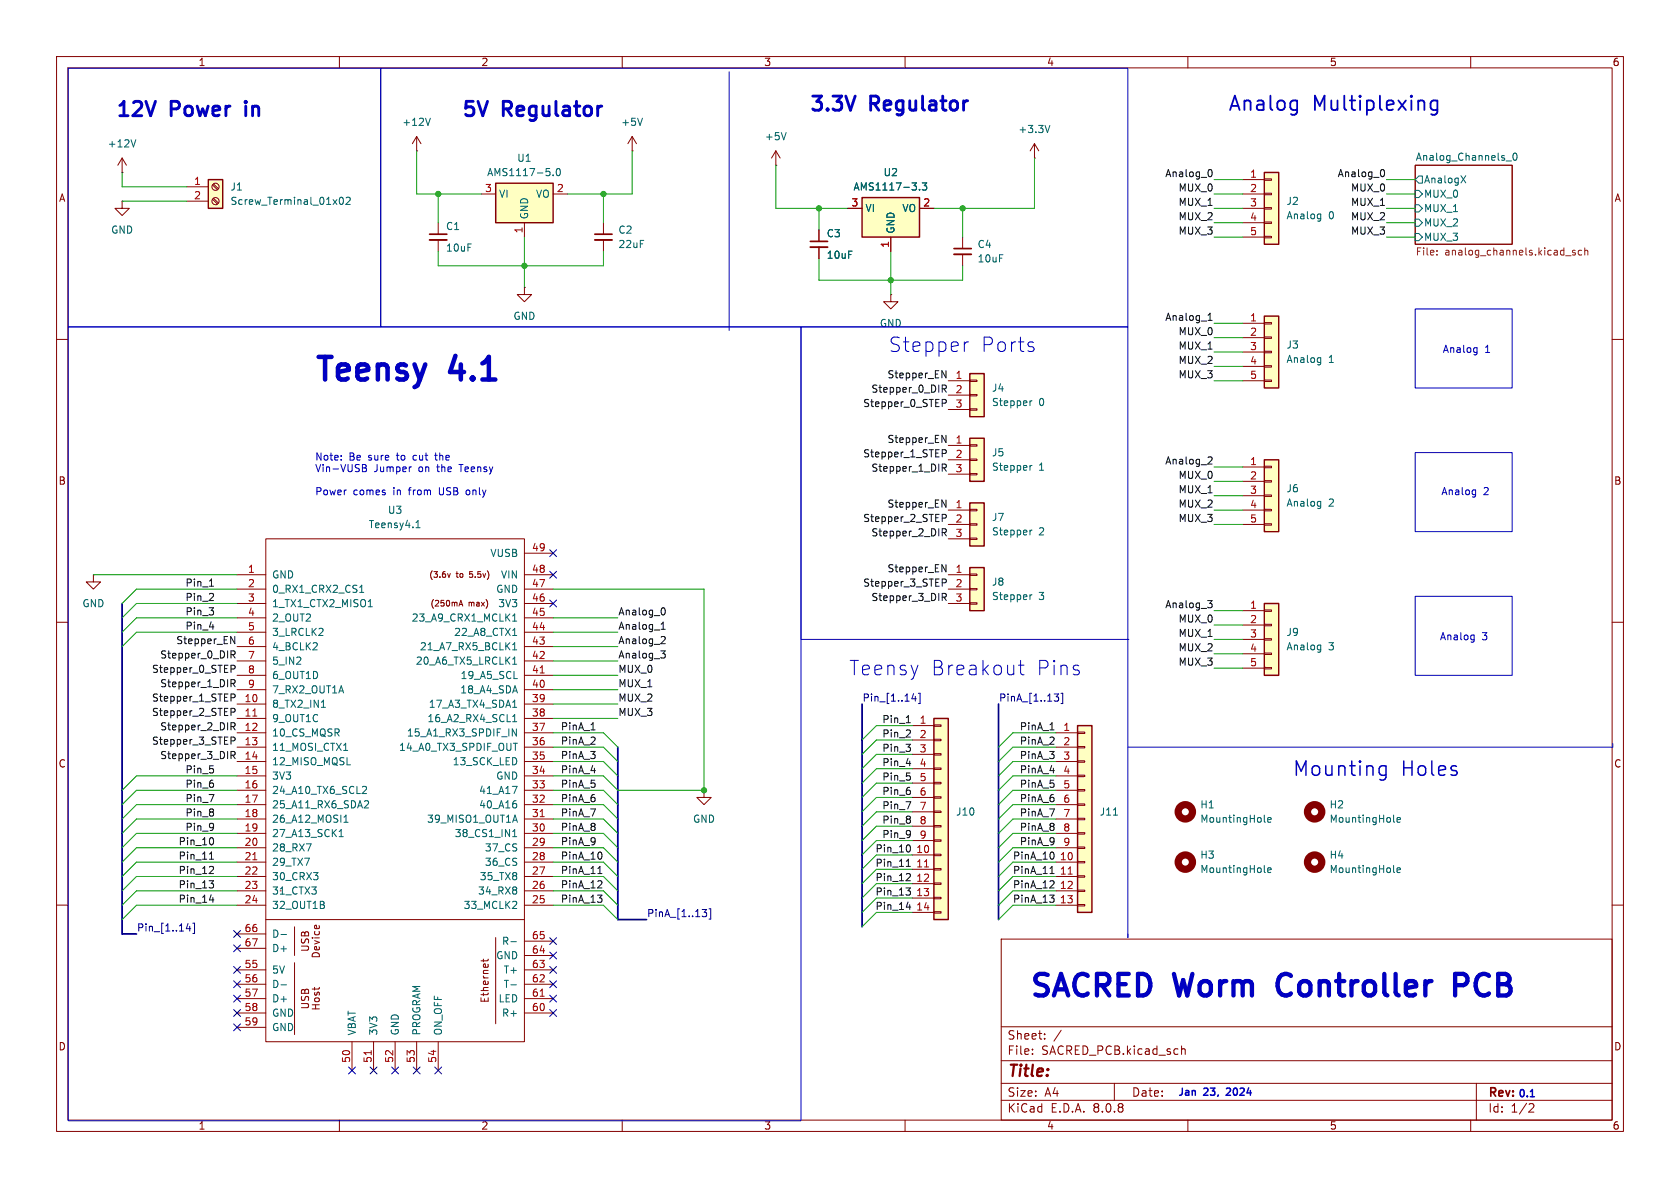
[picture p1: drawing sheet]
<svg xmlns="http://www.w3.org/2000/svg" width="297mm" height="210mm" viewBox="0 0 297 210" stroke-linecap="round" stroke-linejoin="round" font-family="sans-serif">
<g fill="none" stroke="#840000" stroke-width=".18">
<path d="M10 10h277v190h-277zM12 12h273v186h-273zM60 10v2M110 10v2M160 10v2M210 10v2M260 10v2M111.8 26.7h.1M111.8 24.1l-.8 1.3M111.8 24.1v2.6M111.8 24.1l.7 1.3M250.2 29.2h17.1v14h-17.1z"/>
<path d="M10 60h2M285 60h2M10 110h2M285 110h2M10 160h2M177 166h108v32h-108zM285 160h2M60 198v2M110 198v2M160 198v2M177 194.5h108M177 191.5h108"/>
<path d="M177 187.5h108M177 181.5h108M182.5 186.3v.1M182.5 185.5v.1M184.7 183.6v.1M184.7 182.8v.1M187.6 182.1l-1.3 2M197 191.5v3M208.9 184.9v1.5M208.9 185.5l.2-.1 .4 .1v.9M210 198v2M260 198v2"/>
<path d="M261 191.5v6.5M270.5 195.1l.5 .1 .2 .3-1 1.1h1"/>
</g>
<path d="M113.6 20.9l-.4 1.3M250.2 33.7h.6l.7 .6-.7 .6h-.6zM250.2 36.2h.6l.7 .6-.7 .7h-.6zM250.2 38.7h.6l.7 .7-.7 .6h-.6zM250.8 31.1h.7v1.3h-.7l-.6-.6zM258.3 31.1l.8 1.2M259.1 31.1l-.8 1.2M266.3 28.5h.9M267.6 27.2l.2-.1a.68 .68 0 0 1 .4 .6 .68 .68 0 0 1-.4 .6l-.2-.1-.1-.3zM250.2 41.3h.6l.7 .6-.7 .6h-.6z" fill="none" stroke="#006464" stroke-width=".18"/>
<path d="M254 45v.1M254 44.3v.1M276.8 45.2h.9M278.5 44.3l-.3-.1-.2 .2v.2l.5 .1v.3h-.5M279.6 44.3l-.3-.1-.3 .3 .1 .5h.5M280.2 44.4l.1-.2 .3 .1 .1 .8M280.2 43.8v1.3" fill="none" stroke="#725600" stroke-width=".18"/>
<path d="M171.4 66h2.6v7.7h-2.6z" fill="#ffffc2"/>
<path d="M21.6 30.5h.1M21.6 35.6v1.2h1.3l-1.3 1.3-1.3-1.3h1.3M21.6 35.6h.1M21.6 27.9l-.8 1.3M21.6 27.9v2.6M21.6 27.9l.8 1.3M167.6 67.3h3.8M167.6 69.9h3.8M167.6 72.4h3.8M171.4 72.3h1.3v.2h-1.3zM171.4 69.7h1.3v.3h-1.3zM171.4 67.2h1.3v.2h-1.3z" fill="none" stroke="#840000" stroke-width=".18"/>
<path d="M171.4 66h2.6v7.7h-2.6z" fill="none" stroke="#840000" stroke-width=".25"/>
<path d="M24 24.7l-.4 1.3M182.1 70.9v.8M182.4 70.9l-.3 .2M223.5 145.2l.2 .2M223.5 154.1l.2 .1M224.1 144.9l.6-.1v-.2l-.4-.1-.2 .2 .1 .6h.5M224.1 153.8l.6-.1v-.2l-.4-.1-.2 .2 .1 .6h.5M246.4 154.1l.2 .1M247 153.8l.6-.1-.1-.2-.3-.1-.2 .2v.6h.5" fill="none" stroke="#006464" stroke-width=".18"/>
<g fill="none" stroke="#840000" stroke-width="1.3">
<circle cx="209.5" cy="143.5" r="1.27"/>
<circle cx="209.5" cy="152.4" r="1.27"/>
<circle cx="232.4" cy="152.4" r="1.27"/>
</g>
<path d="M36.8 31.8h2.6v5h-2.6z" fill="#ffffc2"/>
<path d="M36.8 31.8h2.6v5h-2.6z" fill="none" stroke="#840000" stroke-width=".25"/>
<g fill="none" stroke="#840000" stroke-width=".18">
<path d="M33 33h3.8M33 35.6h3.8M37.6 35.2l.8 .9M37.6 32.7l.8 .8M37.7 35.1l.9 .8M37.7 32.5l.9 .9M106.7 39.4v2M106.7 42.4v2.1M16.5 101.6v1.3h1.3l-1.3 1.2-1.3-1.2h1.3M16.5 101.6h.1"/>
<circle cx="38.1" cy="33" r=".63"/>
<circle cx="38.1" cy="35.6" r=".63"/>
</g>
<path d="M60.2 34.9h.1a.68 .68 0 0 1 .4 .6 .68 .68 0 0 1-.4 .6 .84 .84 0 0 1-.1-1.2zM61.2 35l.5-.1 .2 .3-.8 .9h.8" fill="none" stroke="#006464" stroke-width=".18"/>
<path d="M105.2 42.4h3" fill="none" stroke="#840000" stroke-width=".33"/>
<path d="M105.2 41.4h3" fill="none" stroke="#840000" stroke-width=".3"/>
<path d="M87.6 32.4h10.2v7h-10.2z" fill="#ffffc2"/>
<path d="M87.6 32.4h10.2v7h-10.2z" fill="none" stroke="#840000" stroke-width=".25"/>
<g fill="none" stroke="#840000" stroke-width=".18">
<path d="M73.7 26.7h.1M73.7 24.1l-.8 1.3M73.7 24.1v2.6M73.7 24.1l.7 1.3M77.5 39.4v2M85.1 34.3h2.5M92.7 39.4v2.5M97.8 34.3h2.5M137.2 29.2h.1M137.2 26.7l-.8 1.2M137.2 26.7v2.5M137.2 26.7l.7 1.2"/>
<path d="M77.5 42.4v2.1M92.7 50.8v1.3h1.3l-1.3 1.2-1.3-1.2h1.3M92.7 50.8h.1M144.8 40.6v2.1M144.8 43.7v2"/>
</g>
<path d="M76.1 20.9l-.4 1.3M97.8 30.9v.2M98.5 29.9l.1-.1a.68 .68 0 0 1 .5 .6 .68 .68 0 0 1-.5 .7 .84 .84 0 0 1-.1-1.2zM139 23.4l-.4 1.3M246.4 145.2l.2 .2M247 144.9l.6-.1-.1-.2-.3-.1-.2 .2v.6h.5" fill="none" stroke="#006464" stroke-width=".18"/>
<circle cx="232.4" cy="143.5" r="1.27" fill="none" stroke="#840000" stroke-width="1.3"/>
<path d="M75.9 42.4h3.1M143.3 43.7h3" fill="none" stroke="#840000" stroke-width=".33"/>
<path d="M75.9 41.4h3.1M143.3 42.7h3" fill="none" stroke="#840000" stroke-width=".3"/>
<path d="M223.5 30.5h2.6v12.7h-2.6z" fill="#ffffc2"/>
<g fill="none" stroke="#840000" stroke-width=".18">
<path d="M182.9 27.9h.1M182.9 25.4l-.8 1.3M182.9 25.4v2.5M182.9 25.4l.7 1.3M219.7 31.8h3.8M219.7 34.3h3.8M219.7 36.8h3.8M219.7 39.4h3.8M223.5 39.2h1.3v.3h-1.3zM223.5 36.7h1.3v.3h-1.3zM223.5 34.2h1.3v.2h-1.3zM223.5 31.6h1.3v.3h-1.3z"/>
<path d="M170.2 41.9v2M170.2 45v2M219.7 41.9h3.8M223.5 41.8h1.3v.2h-1.3z"/>
</g>
<path d="M223.5 30.5h2.6v12.7h-2.6z" fill="none" stroke="#840000" stroke-width=".25"/>
<path d="M185.6 22.2l-.4 1.2M233.1 37.8l.4 .1M233.5 37.8v1.1l-.3 .2M233.5 38.6l-.4 .1" fill="none" stroke="#006464" stroke-width=".18"/>
<path d="M168.7 45h3" fill="none" stroke="#840000" stroke-width=".33"/>
<path d="M168.7 43.9h3" fill="none" stroke="#840000" stroke-width=".3"/>
<path d="M171.4 100.3h2.6v7.7h-2.6z" fill="#ffffc2"/>
<path d="M157.5 52.1v1.2h1.2l-1.2 1.3-1.3-1.3h1.3M157.5 52.1h.1M167.6 101.6h3.8M167.6 104.1h3.8M167.6 106.7h3.8M171.4 106.6h1.3v.2h-1.3zM171.4 104h1.3v.3h-1.3zM171.4 101.5h1.3v.2h-1.3z" fill="none" stroke="#840000" stroke-width=".18"/>
<path d="M171.4 100.3h2.6v7.7h-2.6z" fill="none" stroke="#840000" stroke-width=".25"/>
<path d="M182.1 105.1v.9M182.4 105.1l-.3 .3" fill="none" stroke="#006464" stroke-width=".18"/>
<path d="M165.1 127h2.5v35.6h-2.5z" fill="#ffffc2"/>
<g fill="none" stroke="#840000" stroke-width=".18">
<path d="M161.3 128.3h3.8M161.3 130.8h3.8M161.3 133.4h3.8M161.3 135.9h3.8M161.3 138.4h3.8M165.1 138.3h1.3v.3h-1.3zM165.1 135.8h1.3v.2h-1.3zM165.1 133.2h1.3v.3h-1.3zM165.1 130.7h1.3v.2h-1.3zM165.1 128.1h1.3v.3h-1.3zM161.3 151.1h3.8M161.3 153.7h3.8"/>
<path d="M161.3 156.2h3.8M161.3 158.8h3.8M161.3 141h3.8M161.3 143.5h3.8M161.3 146.1h3.8M161.3 148.6h3.8M165.1 158.6h1.3v.3h-1.3zM165.1 156.1h1.3v.2h-1.3zM165.1 153.5h1.3v.3h-1.3zM165.1 151h1.3v.3h-1.3zM165.1 148.5h1.3v.2h-1.3zM165.1 145.9h1.3v.3h-1.3z"/>
<path d="M165.1 143.4h1.3v.2h-1.3zM165.1 140.8h1.3v.3h-1.3zM161.3 161.3h3.8M165.1 161.2h1.3v.2h-1.3z"/>
</g>
<path d="M165.1 127h2.5v35.6h-2.5z" fill="none" stroke="#840000" stroke-width=".25"/>
<path d="M163.4 153.3h.8" fill="none" stroke="#a90000" stroke-width=".18"/>
<path d="M190.5 128.3h2.5v33h-2.5z" fill="#ffffc2"/>
<g fill="none" stroke="#840000" stroke-width=".18">
<path d="M47 95.3h45.7v88.9h-45.7zM92.7 97.8h5.1M41.9 119.4h5.1M41.9 116.8h5.1M41.9 114.3h5.1M41.9 111.8h5.1M41.9 109.2h5.1M41.9 106.7h5.1M41.9 104.1h5.1M41.9 101.6h5.1M79.6 101.4l-.2 .7M81.1 107.1l.4-1 .3 1"/>
<path d="M81.2 106.9h.5M92.7 119.4h5.1M92.7 116.8h5.1M92.7 114.3h5.1M92.7 111.8h5.1M92.7 109.2h5.1M92.7 106.7h5.1M92.7 104.1h5.1M92.7 101.6h5.1M41.9 129.5h5.1M41.9 132.1h5.1M41.9 134.6h5.1"/>
<path d="M41.9 137.2h5.1M41.9 139.7h5.1M41.9 124.5h5.1M41.9 127h5.1M41.9 121.9h5.1M92.7 129.5h5.1M92.7 132.1h5.1M92.7 134.6h5.1M92.7 137.2h5.1M92.7 139.7h5.1M92.7 124.5h5.1M92.7 127h5.1"/>
<path d="M92.7 121.9h5.1M186.7 129.5h3.8M186.7 132.1h3.8M186.7 134.6h3.8M186.7 137.2h3.8M186.7 139.7h3.8M190.5 139.6h1.3v.2h-1.3zM190.5 137h1.3v.3h-1.3zM190.5 134.5h1.3v.2h-1.3zM190.5 132h1.3v.2h-1.3zM190.5 129.4h1.3v.3h-1.3zM41.9 152.4h5.1"/>
<path d="M41.9 154.9h5.1M41.9 157.5h5.1M41.9 142.2h5.1M41.9 144.8h5.1M41.9 147.3h5.1M41.9 149.9h5.1M92.7 152.4h5.1M92.7 154.9h5.1M92.7 157.5h5.1M92.7 142.2h5.1M92.7 144.8h5.1M92.7 147.3h5.1"/>
<path d="M92.7 149.9h5.1M186.7 152.4h3.8M186.7 154.9h3.8M186.7 157.5h3.8M186.7 142.2h3.8M186.7 144.8h3.8M186.7 147.3h3.8M186.7 149.9h3.8M190.5 159.9h1.3v.2h-1.3zM190.5 157.4h1.3v.2h-1.3zM190.5 154.8h1.3v.3h-1.3zM190.5 152.3h1.3v.2h-1.3z"/>
<path d="M190.5 149.7h1.3v.3h-1.3zM190.5 147.2h1.3v.2h-1.3zM190.5 144.7h1.3v.2h-1.3zM190.5 142.1h1.3v.3h-1.3zM41.9 160h5.1M41.9 171.5h5.1M41.9 174h5.1M41.9 176.5h5.1M41.9 179.1h5.1M41.9 165.1h5.1M41.9 167.6h5.1M47 162.6h45.7"/>
<path d="M52.1 163.8v5.1M52.1 170.2v12.7M55.6 174.5v.5M55.7 163.6h.2l.1 .6M56.5 174.5v.2M85.5 169.5v.5M86.3 169.5l-.2 .3h-1.1M87.6 165.7v15.3M92.7 160h5.1M92.7 171.5h5.1M92.7 174h5.1M92.7 176.5h5.1"/>
<path d="M92.7 179.1h5.1M92.7 168.9h5.1M92.7 166.4h5.1M186.7 160h3.8M41.9 181.6h5.1M62.2 184.2v5M66 184.2v5M69.8 184.2v5M73.7 184.2v5M77.5 184.2v5"/>
</g>
<path d="M190.5 128.3h2.5v33h-2.5z" fill="none" stroke="#840000" stroke-width=".25"/>
<path d="M95.5 119h.7M44.7 126.6h.7M44.7 152h.7M95.5 144.4h.7M188.8 154.5h.8M95.5 176.1h.7M65.6 185.7v.7" fill="none" stroke="#a90000" stroke-width=".18"/>
<g fill="none" stroke="#006464" stroke-width=".18">
<path d="M73.5 93.3h.8M73.5 92.4l.4-.4v1.3M63.6 104.7h.7M63.7 103.8l.3-.4v1.3M65.1 107.3h.7M90.6 116.5l.4-.4v1.3M90.6 108.9l.4-.4v1.3M90.6 114l.4-.4v1.3M90.6 117.4h.8M90.6 114.9h.8M90.6 112.3h.8M90.6 109.8h.8"/>
<path d="M90.9 120h.6M56.8 125h.7M60.7 132.7h.8M64.3 139l.4 .1 .1 .3-.8 .9h.8M90.6 128.8l.7 1.3v-1.3M90.6 139h.8l-.5 1.3M90.6 125h.8M90.6 126.7l.4-.4v1.3M90.6 127.6h.8M90.7 131.4h.8M90.9 124l.1-.2v1.2M54.2 149.2h.8l-.5 1.2"/>
<path d="M60 147.9h.7M60 147l.3-.4v1.3M60.8 145.4h.7M60.8 144.5l.4-.4v1.3M64.6 141.5l.4 .1 .2 .3-.8 .9h.8M90.6 147.9h.8M90.6 147l.4-.4v1.3M90.7 145h.7M91 144.1l.5 1.3M91.2 159.4l.2 .2-.1 .3-.7 .7h.8M91.2 142.1l.2 .2-.2 .5M196.8 144.1h.8"/>
<path d="M49.7 174.1h.9M49.7 165.2h.9M90.3 174.1h1M90.3 166.5h1"/>
</g>
<path d="M152.4 34.9h10.2v7h-10.2z" fill="#ffffc2"/>
<path d="M152.4 34.9h10.2v7h-10.2z" fill="none" stroke="#840000" stroke-width=".25"/>
<path d="M149.9 36.8h2.5M162.6 36.8h2.5M157.5 41.9v2.6" fill="none" stroke="#840000" stroke-width=".18"/>
<path d="M162.6 33.5v.1M163 32.3h.8l-.4 .5 .4 .1v.6l-.2 .1-.6-.1" fill="none" stroke="#006464" stroke-width=".18"/>
<path d="M223.5 81.3h2.6v12.7h-2.6z" fill="#ffffc2"/>
<path d="M219.7 82.6h3.8M219.7 85.1h3.8M219.7 87.6h3.8M219.7 90.2h3.8M219.7 92.7h3.8M223.5 92.6h1.3v.2h-1.3zM223.5 90h1.3v.3h-1.3zM223.5 87.5h1.3v.3h-1.3zM223.5 85h1.3v.2h-1.3zM223.5 82.4h1.3v.3h-1.3z" fill="none" stroke="#840000" stroke-width=".18"/>
<path d="M223.5 81.3h2.6v12.7h-2.6z" fill="none" stroke="#840000" stroke-width=".25"/>
<path d="M233.1 88.6l.4 .1M233.5 88.6v1.1l-.3 .2M233.5 89.4l-.4 .1" fill="none" stroke="#006464" stroke-width=".18"/>
<path d="M171.4 77.5h2.6v7.6h-2.6z" fill="#ffffc2"/>
<path d="M167.6 78.7h3.8M171.4 78.6h1.3v.3h-1.3zM167.6 81.3h3.8M167.6 83.8h3.8M171.4 83.7h1.3v.2h-1.3zM171.4 81.2h1.3v.2h-1.3z" fill="none" stroke="#840000" stroke-width=".18"/>
<path d="M171.4 77.5h2.6v7.6h-2.6z" fill="none" stroke="#840000" stroke-width=".25"/>
<path d="M182.1 82.3v.8M182.4 82.3l-.3 .2" fill="none" stroke="#006464" stroke-width=".18"/>
<path d="M223.5 106.7h2.6v12.7h-2.6z" fill="#ffffc2"/>
<path d="M219.7 108h3.8M219.7 110.5h3.8M219.7 113h3.8M219.7 115.6h3.8M219.7 118.1h3.8M223.5 118h1.3v.2h-1.3zM223.5 115.4h1.3v.3h-1.3zM223.5 112.9h1.3v.3h-1.3zM223.5 110.4h1.3v.2h-1.3zM223.5 107.8h1.3v.3h-1.3z" fill="none" stroke="#840000" stroke-width=".18"/>
<path d="M223.5 106.7h2.6v12.7h-2.6z" fill="none" stroke="#840000" stroke-width=".25"/>
<path d="M233.1 114l.4 .1M233.5 114v1.1l-.3 .2M233.5 114.8l-.4 .1" fill="none" stroke="#006464" stroke-width=".18"/>
<path d="M171.4 88.9h2.6v7.6h-2.6z" fill="#ffffc2"/>
<path d="M167.6 90.2h3.8M167.6 92.7h3.8M167.6 95.3h3.8M171.4 95.1h1.3v.3h-1.3zM171.4 92.6h1.3v.2h-1.3zM171.4 90h1.3v.3h-1.3z" fill="none" stroke="#840000" stroke-width=".18"/>
<path d="M171.4 88.9h2.6v7.6h-2.6z" fill="none" stroke="#840000" stroke-width=".25"/>
<path d="M182.1 93.7v.9M182.4 93.7l-.3 .3" fill="none" stroke="#006464" stroke-width=".18"/>
<path d="M223.5 55.9h2.6v12.7h-2.6z" fill="#ffffc2"/>
<g fill="none" stroke="#840000" stroke-width=".18">
<path d="M149.9 36.8h2.5M162.6 36.8h2.5M144.8 40.6v2.1M144.8 43.7v2M157.5 41.9v2.6M219.7 57.2h3.8M219.7 59.7h3.8M223.5 59.6h1.3v.2h-1.3zM223.5 57h1.3v.3h-1.3zM219.7 62.2h3.8M219.7 64.8h3.8M219.7 67.3h3.8"/>
<path d="M223.5 67.2h1.3v.2h-1.3zM223.5 64.6h1.3v.3h-1.3zM223.5 62.1h1.3v.3h-1.3zM124.5 139.7v1.3h1.2l-1.2 1.2-1.3-1.2h1.3M124.5 139.7h.1"/>
</g>
<path d="M223.5 55.9h2.6v12.7h-2.6z" fill="none" stroke="#840000" stroke-width=".25"/>
<path d="M162.6 33.5v.1M163 32.3h.8l-.4 .5 .4 .1v.6l-.2 .1-.6-.1M233.1 63.2l.4 .1M233.5 63.2v1.1l-.3 .2M233.5 64l-.4 .1" fill="none" stroke="#006464" stroke-width=".18"/>
<g fill="none" stroke="#0f0f0f" stroke-width=".18">
<path d="M213.9 30a.68 .68 0 0 1 .4 .6 .68 .68 0 0 1-.4 .6M244.3 30a.68 .68 0 0 1 .5 .6 .68 .68 0 0 1-.5 .6M213.6 56.6h.7M213.6 55.7l.3-.3v1.2M166.5 65.5l.7 1.3v-1.3M166.5 77l.7 1.2v-1.2M166.6 68.1h.5l.2 .2-.1 .4h-.6M166.6 70.6h.5l.2 .2-.1 .4-.6 .1M166.6 79.5h.5l.2 .2-.1 .4-.6 .1M166.9 68.7l.4 .6M166.5 99.8l.7 1.3v-1.3M166.5 88.4l.7 1.3v-1.3"/>
<path d="M166.6 82h.5l.2 .3-.1 .3-.6 .1M166.6 90.9h.5l.2 .3-.1 .3-.6 .1M166.6 93.5h.5l.2 .2-.1 .4h-.6M166.9 82.7l.4 .6M166.9 94.1l.4 .6M213.7 80.8h.5l.1 .3-.8 .9h.8M37 106.2h.8M37 110.8h.8M37 103.6h.8M37.7 105v.4M40.8 112.5l.7 1.3v-1.3M40.8 115.1h.5l.3 .2-.2 .4h-.6"/>
<path d="M40.8 117.6h.5l.3 .2-.2 .4-.6 .1M41.1 115.7l.5 .6M116.8 115.1h.8l-.4 .4 .3 .2 .1 .4-.2 .2h-.4M116.9 111.2h.7M116.9 110.3l.3-.3v1.2M117.1 112.5l.4 .1 .1 .3-.8 .9h.8M117.2 107.4a.68 .68 0 0 1 .4 .7 .68 .68 0 0 1-.4 .6M166.6 102.4h.5l.2 .2-.1 .4h-.6M166.6 104.9h.5l.2 .2-.1 .4-.6 .1M166.9 105.6l.4 .6M213.5 106.2h.8l-.4 .5 .3 .1 .1 .4-.3 .2h-.3M37.7 136v.5"/>
<path d="M37.7 138.5v.6M40.8 120.1h.5l.3 .3-.2 .3-.6 .1M40.8 122.7h.5l.3 .2-.2 .4h-.6M40.8 125.2h.5l.3 .3-.2 .3-.6 .1M40.8 127.8h.5l.3 .2-.2 .4h-.6M40.8 130.3h.5l.3 .2-.2 .4-.6 .1M40.8 132.8h.5l.3 .3-.2 .3-.6 .1M41.1 120.8l.5 .6M41.1 133.5l.5 .6M41.1 128.4l.5 .6M104.5 129h.7M160.2 130.3h.7"/>
<path d="M160.2 135h.8M160.2 127.8h.7M160.9 129.1v.5M185.6 129h.7M37 155.7h.8l-.5 .5M37 140.5h.8l-.5 1.2M37 151.9h.8M37 159.1h.8M37.1 150.9l.3-.3v1.3M37.2 153.2h.4l.2 .3-.8 .9h.8M37.5 148.1a.79 .79 0 0 1 0 1.2M37.5 156.2l.3 .2v.3l-.3 .3"/>
<path d="M37.6 158.7v.8M37.7 145.7v.8M37.7 143.1v.3M37.7 143.7v.4M37.8 146.1l-.1 .1M105.6 158.2h.8l-.4 .5M105.7 154.4h.7M105.9 153.3l.2-.1v1.2M106.2 155.7l.2 .2v.3l-.8 .8h.8M106.3 158.8l.1 .2-.1 .4M106.3 150.7l.1 .4-.1 .7M160.2 157h.7l-.4 .5"/>
<path d="M160.2 141.7h.8l-.5 1.3M160.2 153.2h.7M160.3 152.2l.3-.3v1.3M160.6 149.3a.79 .79 0 0 1 0 1.3M160.7 154.4l.2 .3v.3l-.7 .7h.7M160.7 157.5l.2 .2v.3l-.2 .2M160.8 159.9v.9M185.6 158.2h.7l-.4 .5M185.6 154.4h.7M185.9 153.3l.1-.1v1.2M186.1 155.7l.2 .2v.3l-.7 .8h.7M186.2 150.7l.1 .4-.1 .7"/>
<path d="M186.2 158.8l.1 .2-.1 .4M160.2 160.4h.8"/>
</g>
<g fill="none" stroke="#000084" stroke-width=".18">
<path d="M97.2 97.2l1.2 1.2M98.4 97.2l-1.2 1.2M97.2 101l1.2 1.2M97.2 106.1l1.2 1.2M98.4 101l-1.2 1.2M98.4 106.1l-1.2 1.2M161.5 122.6l-.3 .9h.8M161.8 123.1v.8M162.4 122.6h.3v1.8h-.3M186.4 122.7h.8l-.5 .5 .4 .1 .1 .4-.3 .2h-.4M187.6 122.6h.3v1.8h-.3M33.2 163.3l-.3 .9h.8"/>
<path d="M33.5 163.7v.9M34.1 163.2h.3v1.8h-.3M41.3 173.4l1.2 1.2M41.3 170.8l1.2 1.3M41.3 175.9l1.2 1.2M41.3 167l1.2 1.2M41.3 164.5l1.2 1.2M41.3 178.5l1.2 1.2M42.5 173.4l-1.2 1.2M42.5 170.8l-1.2 1.3M42.5 175.9l-1.2 1.2M42.5 167l-1.2 1.2"/>
<path d="M42.5 164.5l-1.2 1.2M42.5 178.5l-1.2 1.2M97.2 178.5l1.2 1.2M97.2 175.9l1.2 1.2M97.2 173.4l1.2 1.2M97.2 168.3l1.2 1.2M97.2 170.8l1.2 1.3M97.2 165.8l1.2 1.2M98.4 178.5l-1.2 1.2M98.4 168.3l-1.2 1.2M98.4 175.9l-1.2 1.2M98.4 173.4l-1.2 1.2"/>
<path d="M98.4 170.8l-1.2 1.3M98.4 165.8l-1.2 1.2M124.1 160.8h.8l-.4 .5 .4 .1v.4l-.2 .2h-.4M125.3 160.7h.3v1.8h-.3M41.3 181l1.2 1.2M42.5 181l-1.2 1.2M61.6 188.6l1.2 1.2M62.8 188.6l-1.2 1.2M65.4 188.6l1.2 1.2M66.6 188.6l-1.2 1.2M69.2 188.6l1.3 1.2M70.5 188.6l-1.3 1.2"/>
<path d="M73.1 188.6l1.2 1.2M74.3 188.6l-1.2 1.2M76.9 188.6l1.2 1.2M78.1 188.6l-1.2 1.2"/>
</g>
<path d="M217.5 192.9l-.7 .7h.7M270.5 193.9h.8" fill="none" stroke="#0000c2" stroke-width=".25"/>
<g fill="none" stroke="#0000c2" stroke-width=".18">
<path d="M12.1 12.1h55.2v45.7h-55.2zM67.3 12.1h132.1v45.7h-132.1zM128.9 12.7v45.7M12.1 57.8h129.5v140.3h-129.5zM141.6 57.8h57.8v55.2h-57.8zM250.2 54.6h17.1v14h-17.1zM171.2 60.4h-.2l-.4 .3M182.7 61.4l.1 .2-.1 .4M260.8 61.5h.3M261.1 61.5v1l-.2 .2M261.1 62.2l-.3 .1M60.3 81.2v.1"/>
<path d="M60.3 80.6v.1M64.1 82.1l.6 .1v.3l-.2 .2M64.1 82.7h.4M64.5 82.7l.3 .3-.1 .3-.6 .1M72.6 82.5h.1M76.8 80.5h.5M77 80.1l.1 1.2M82.5 86.7l-.1 .2 .1 .5M250.2 80h17.1v14h-17.1zM260.5 86.6l.4 .1M260.9 86.6v1l-.3 .3M260.9 87.4l-.4 .1"/>
<path d="M180.1 117.6h.9M180.4 116.7v2.2l.1 .3 .5 .1M199.4 113h.1M199.4 113v52.7M250.2 105.4h17.1v14h-17.1zM260.2 112.3h.4M260.6 112.3v1l-.2 .2M260.6 113l-.4 .1M285.1 131.4v.7h-85.7"/>
</g>
<path d="M257.2 174.2h1.5M258.7 172.2h-1.5v3.8" fill="none" stroke="#0000c2" stroke-width=".76"/>
<path d="M228.6 17.8l.7 .1M229.3 17.8v2l-.5 .5M229.3 19.3l-.7 .2M251.7 17.9l.1 .2v1.4M254.1 17.9l-.7-.1-.5 .4v.8l.2 .3 .3 .2 .7-.2M254.1 17.8v2a.69 .69 0 0 1-1.1 .4" fill="none" stroke="#0000c2" stroke-width=".32"/>
<path d="M43.4 17.9l-.1 .1 .1 .2" fill="none" stroke="#0000c2" stroke-width=".51"/>
<path d="M21.6 106.7v58.4h2.5M109.2 132.1v30.5h5.1M152.4 124.5v39.3M176.5 124.5v38.1" fill="none" stroke="#000084" stroke-width=".3"/>
<g fill="none" stroke="#009600" stroke-width=".18">
<path d="M21.6 30.5v2.5h11.4M21.6 35.6h11.4M73.7 26.7v7.6h11.4M77.5 34.3v5.1M106.7 34.3v5.1M111.8 26.7v7.6h-11.5M137.2 29.2v7.6h12.7M144.8 36.8v3.8M170.2 36.8v5.1M182.9 27.9v8.9h-17.8M214.6 31.8h5.1M214.6 34.3h5.1"/>
<path d="M214.6 39.4h5.1M214.6 36.8h5.1M245.1 31.8h5.1M245.1 34.3h5.1M245.1 39.4h5.1M245.1 36.8h5.1M77.5 44.5v2.5h29.2v-2.5M92.7 41.9v8.9M144.8 45.7v3.8h25.4v-2.5M157.5 44.5v7.6M214.6 41.9h5.1M214.6 59.7h5.1"/>
<path d="M214.6 57.2h5.1M245.1 41.9h5.1M214.6 64.8h5.1M214.6 67.3h5.1M214.6 62.2h5.1M214.6 90.2h5.1M214.6 85.1h5.1M214.6 82.6h5.1M214.6 87.6h5.1M214.6 92.7h5.1M16.5 101.6h25.4M41.9 109.2h-17.8l-2.5 2.6"/>
<path d="M41.9 111.8h-17.8l-2.5 2.5M41.9 106.7h-17.8l-2.5 2.5M41.9 104.1h-17.8l-2.5 2.6M97.8 104.1h26.7v35.6h-15.3l-2.5-2.5h-8.9M97.8 109.2h11.4M97.8 111.8h11.4M97.8 119.4h11.4M97.8 114.3h11.4M97.8 116.8h11.4M214.6 118.1h5.1M214.6 113h5.1M214.6 108h5.1"/>
<path d="M214.6 110.5h5.1M214.6 115.6h5.1M41.9 137.2h-17.8l-2.5 2.5M41.9 139.7h-17.8l-2.5 2.5M97.8 134.6h8.9l2.5 2.6M97.8 139.7h8.9l2.5 2.5M97.8 129.5h8.9l2.5 2.6M97.8 132.1h8.9l2.5 2.5M97.8 121.9h11.4M97.8 124.5h11.4M97.8 127h11.4M161.3 128.3h-6.4l-2.5 2.5"/>
<path d="M161.3 138.4h-6.4l-2.5 2.6M161.3 130.8h-6.4l-2.5 2.6M161.3 135.9h-6.4l-2.5 2.5M161.3 133.4h-6.4l-2.5 2.5M186.7 137.2h-7.6l-2.6 2.5M186.7 134.6h-7.6l-2.6 2.6M186.7 139.7h-7.6l-2.6 2.5M186.7 129.5h-7.6l-2.6 2.6M186.7 132.1h-7.6l-2.6 2.5M41.9 149.9h-17.8l-2.5 2.5M41.9 144.8h-17.8l-2.5 2.5M41.9 147.3h-17.8l-2.5 2.6"/>
<path d="M41.9 157.5h-17.8l-2.5 2.5M41.9 142.2h-17.8l-2.5 2.6M41.9 152.4h-17.8l-2.5 2.5M41.9 154.9h-17.8l-2.5 2.6M97.8 149.9h8.9l2.5 2.5M97.8 144.8h8.9l2.5 2.5M97.8 147.3h8.9l2.5 2.6M97.8 157.5h8.9l2.5 2.5M97.8 142.2h8.9l2.5 2.6M97.8 152.4h8.9l2.5 2.5M97.8 154.9h8.9l2.5 2.6M161.3 141h-6.4l-2.5 2.5"/>
<path d="M161.3 158.8h-6.4l-2.5 2.5M161.3 146.1h-6.4l-2.5 2.5M161.3 151.1h-6.4l-2.5 2.6M161.3 153.7h-6.4l-2.5 2.5M161.3 143.5h-6.4l-2.5 2.6M161.3 148.6h-6.4l-2.5 2.5M161.3 156.2h-6.4l-2.5 2.6M186.7 149.9h-7.6l-2.6 2.5M186.7 144.8h-7.6l-2.6 2.5M186.7 147.3h-7.6l-2.6 2.6M186.7 157.5h-7.6l-2.6 2.5M186.7 142.2h-7.6l-2.6 2.6"/>
<path d="M186.7 152.4h-7.6l-2.6 2.5M186.7 154.9h-7.6l-2.6 2.6M41.9 160h-17.8l-2.5 2.6M97.8 160h8.9l2.5 2.6M161.3 161.3h-6.4l-2.5 2.5M186.7 160h-7.6l-2.6 2.6"/>
</g>
<g fill="#009600" stroke="#009600" stroke-width=".18">
<circle cx="144.8" cy="36.8" r=".46"/>
<circle cx="157.5" cy="49.5" r=".46"/>
<circle cx="170.2" cy="36.8" r=".46"/>
<circle cx="92.7" cy="47" r=".46"/>
<circle cx="124.5" cy="139.7" r=".46"/>
<circle cx="77.5" cy="34.3" r=".46"/>
<circle cx="106.7" cy="34.3" r=".46"/>
</g>
<g font-size="5.6" fill="#0000c2">
<text x="55.1" y="68.5">Teensy</text>
<text x="79.6" y="68.5">4.1</text>
</g>
<g font-size="5.3" fill="#0000c2">
<text x="181.6" y="177.3">SACRED</text>
<text x="207.8" y="177.3">Worm</text>
<text x="227.4" y="177.3">Controller</text>
<text x="260.2" y="177.3">PCB</text>
</g>
<g font-size="3.5" fill="#0000c2">
<text x="20.2" y="21.3">12V</text>
<text x="30.2" y="21.3">Power</text>
<text x="44.4" y="21.3">in</text>
<text x="81.3" y="21.3">5V</text>
<text x="88.9" y="21.3">Regulator</text>
<text x="143" y="19.8">3.3V</text>
<text x="154" y="19.8">Regulator</text>
<text x="217" y="20">Analog</text>
<text x="232.1" y="20">Multiplexing</text>
<text x="157.1" y="62.5">Stepper</text>
<text x="173.4" y="62.5">Ports</text>
<text x="150.1" y="119.6">Teensy</text>
<text x="164.6" y="119.6">Breakout</text>
<text x="183.1" y="119.6">Pins</text>
<text x="228.4" y="137.5">Mounting</text>
<text x="247.7" y="137.5">Holes</text>
</g>
<text font-size="2.8" fill="#840000" x="178" y="190.9">Title:</text>
<g font-size="2.1" fill="#840000">
<text x="178" y="184">Sheet:</text>
<text x="178" y="186.7">File:</text>
<text x="184.1" y="186.7">SACRED_PCB.kicad_sch</text>
<text x="178" y="196.9">KiCad</text>
<text x="178" y="194.1">Size:</text>
<text x="184.7" y="194.1">A4</text>
<text x="185.7" y="196.9">E.D.A.</text>
<text x="193.3" y="196.9">8.0.8</text>
<text x="200" y="194.1">Date:</text>
<text x="263" y="194.3">Rev:</text>
<text x="263" y="196.9">Id:</text>
<text x="267.1" y="196.9">1/2</text>
</g>
<g font-size="1.8" fill="#840000">
<text x="35" y="11.9">1</text>
<text x="85" y="11.9">2</text>
<text x="135" y="11.9">3</text>
<text x="185" y="11.9">4</text>
<text x="235" y="11.9">5</text>
<text x="285" y="11.9">6</text>
<text x="10.3" y="35.9">A</text>
<text x="285.3" y="35.9">A</text>
<text x="10.3" y="85.9">B</text>
<text x="285.3" y="85.9">B</text>
<text x="10.3" y="135.9">C</text>
<text x="285.3" y="135.9">C</text>
<text x="54.8" y="168.4" transform="rotate(-90 54.8 168.4)">USB</text>
<text x="56.8" y="169.5" transform="rotate(-90 56.8 169.5)">Device</text>
<text x="54.8" y="178.5" transform="rotate(-90 54.8 178.5)">USB</text>
<text x="56.8" y="178.8" transform="rotate(-90 56.8 178.8)">Host</text>
<text x="86.6" y="177.4" transform="rotate(-90 86.6 177.4)">Ethernet</text>
<text x="10.3" y="185.9">D</text>
<text x="285.3" y="185.9">D</text>
<text x="35" y="199.9">1</text>
<text x="85" y="199.9">2</text>
<text x="135" y="199.9">3</text>
<text x="185" y="199.9">4</text>
<text x="235" y="199.9">5</text>
<text x="285" y="199.9">6</text>
</g>
<g font-size="1.8" fill="#006464">
<text x="71" y="22.5">+12V</text>
<text x="109.7" y="22.5">+5V</text>
<text x="179.9" y="23.7">+3.3V</text>
<text x="18.9" y="26.3">+12V</text>
<text x="91.3" y="28.8">U1</text>
<text x="135.1" y="25">+5V</text>
<text x="250.2" y="28.5">Analog_Channels_0</text>
<text x="40.6" y="33.9">J1</text>
<text x="86" y="31.3">AMS1117-5.0</text>
<text x="88.1" y="35.2">VI</text>
<text x="94.7" y="35.2">VO</text>
<text x="150.8" y="33.9">AMS1117-3.3</text>
<text x="156.1" y="31.3">U2</text>
<text x="251.7" y="35.2">MUX_0</text>
<text x="251.7" y="32.6">AnalogX</text>
<text x="19.6" y="41.5">GND</text>
<text x="40.6" y="36.4">Screw_Terminal_01x02</text>
<text x="78.7" y="40.9">C1</text>
<text x="93.6" y="38.9" transform="rotate(-90 93.6 38.9)">GND</text>
<text x="109.2" y="41.5">C2</text>
<text x="152.9" y="37.7">VI</text>
<text x="158.3" y="41.4" transform="rotate(-90 158.3 41.4)">GND</text>
<text x="159.4" y="37.7">VO</text>
<text x="227.3" y="36.4">J2</text>
<text x="227.3" y="39">Analog</text>
<text x="234.9" y="39">0</text>
<text x="251.7" y="37.7">MUX_1</text>
<text x="251.7" y="40.2">MUX_2</text>
<text x="78.7" y="44.7">10uF</text>
<text x="109.2" y="44">22uF</text>
<text x="146.1" y="42.1">C3</text>
<text x="146.1" y="45.9">10uF</text>
<text x="172.7" y="44">C4</text>
<text x="172.7" y="46.6">10uF</text>
<text x="251.7" y="42.8">MUX_3</text>
<text x="90.7" y="56.7">GND</text>
<text x="155.4" y="58">GND</text>
<text x="227.3" y="61.8">J3</text>
<text x="227.3" y="64.4">Analog</text>
<text x="234.9" y="64.4">1</text>
<text x="175.3" y="69.4">J4</text>
<text x="175.3" y="72">Stepper</text>
<text x="183.6" y="72">0</text>
<text x="175.3" y="80.9">J5</text>
<text x="175.3" y="83.4">Stepper</text>
<text x="183.6" y="83.4">1</text>
<text x="227.3" y="87.2">J6</text>
<text x="227.3" y="89.8">Analog</text>
<text x="234.9" y="89.8">2</text>
<text x="65.1" y="93.6">Teensy4.1</text>
<text x="68.5" y="91">U3</text>
<text x="175.3" y="92.3">J7</text>
<text x="175.3" y="94.8">Stepper</text>
<text x="183.6" y="94.8">2</text>
<text x="86.6" y="98.7">VUSB</text>
<text x="14.5" y="107.5">GND</text>
<text x="48" y="102.5">GND</text>
<text x="48" y="105">0_RX1_CRX2_CS1</text>
<text x="48" y="107.5">1_TX1_CTX2_MISO1</text>
<text x="87.6" y="105">GND</text>
<text x="88" y="107.5">3V3</text>
<text x="88.5" y="102.5">VIN</text>
<text x="175.3" y="103.7">J8</text>
<text x="175.3" y="106.3">Stepper</text>
<text x="183.6" y="106.3">3</text>
<text x="48" y="112.6">3_LRCLK2</text>
<text x="48" y="110.1">2_OUT2</text>
<text x="72.7" y="110.1">23_A9_CRX1_MCLK1</text>
<text x="80.2" y="112.6">22_A8_CTX1</text>
<text x="227.3" y="112.6">J9</text>
<text x="48" y="115.2">4_BCLK2</text>
<text x="48" y="117.7">5_IN2</text>
<text x="73.4" y="117.7">20_A6_TX5_LRCLK1</text>
<text x="74.1" y="115.2">21_A7_RX5_BCLK1</text>
<text x="227.3" y="115.2">Analog</text>
<text x="234.9" y="115.2">3</text>
<text x="48" y="125.3">8_TX2_IN1</text>
<text x="48" y="120.2">6_OUT1D</text>
<text x="48" y="122.8">7_RX2_OUT1A</text>
<text x="75.7" y="125.3">17_A3_TX4_SDA1</text>
<text x="81.3" y="122.8">18_A4_SDA</text>
<text x="81.3" y="120.2">19_A5_SCL</text>
<text x="48" y="127.9">9_OUT1C</text>
<text x="48" y="130.4">10_CS_MQSR</text>
<text x="71.8" y="130.4">15_A1_RX3_SPDIF_IN</text>
<text x="75.5" y="127.9">16_A2_RX4_SCL1</text>
<text x="48" y="132.9">11_MOSI_CTX1</text>
<text x="48" y="135.5">12_MISO_MQSL</text>
<text x="70.4" y="132.9">14_A0_TX3_SPDIF_OUT</text>
<text x="79.9" y="135.5">13_SCK_LED</text>
<text x="48" y="140.6">24_A10_TX6_SCL2</text>
<text x="48" y="143.1">25_A11_RX6_SDA2</text>
<text x="48" y="138">3V3</text>
<text x="84.6" y="143.1">40_A16</text>
<text x="84.6" y="140.6">41_A17</text>
<text x="87.6" y="138">GND</text>
<text x="212.1" y="143.1">H1</text>
<text x="235" y="143.1">H2</text>
<text x="48" y="145.6">26_A12_MOSI1</text>
<text x="48" y="148.2">27_A13_SCK1</text>
<text x="75.4" y="145.6">39_MISO1_OUT1A</text>
<text x="80.3" y="148.2">38_CS1_IN1</text>
<text x="122.4" y="145.6">GND</text>
<text x="168.9" y="144.4">J10</text>
<text x="194.3" y="144.4">J11</text>
<text x="212.1" y="145.6">MountingHole</text>
<text x="235" y="145.6">MountingHole</text>
<text x="48" y="150.7">28_RX7</text>
<text x="48" y="153.3">29_TX7</text>
<text x="48" y="155.8">30_CRX3</text>
<text x="84.7" y="155.8">35_TX8</text>
<text x="85.6" y="153.3">36_CS</text>
<text x="85.6" y="150.7">37_CS</text>
<text x="212.1" y="152">H3</text>
<text x="212.1" y="154.5">MountingHole</text>
<text x="235" y="152">H4</text>
<text x="235" y="154.5">MountingHole</text>
<text x="48" y="158.3">31_CTX3</text>
<text x="48" y="160.9">32_OUT1B</text>
<text x="81.9" y="160.9">33_MCLK2</text>
<text x="84.4" y="158.3">34_RX8</text>
<text x="48" y="166">D-</text>
<text x="88.6" y="167.2">R-</text>
<text x="48" y="172.3">5V</text>
<text x="48" y="168.5">D+</text>
<text x="87.6" y="169.8">GND</text>
<text x="89" y="172.3">T+</text>
<text x="48" y="174.9">D-</text>
<text x="48" y="177.4">D+</text>
<text x="48" y="179.9">GND</text>
<text x="88" y="177.4">LED</text>
<text x="88.6" y="179.9">R+</text>
<text x="89" y="174.9">T-</text>
<text x="48" y="182.5">GND</text>
<text x="63.1" y="183.1" transform="rotate(-90 63.1 183.1)">VBAT</text>
<text x="66.9" y="183.1" transform="rotate(-90 66.9 183.1)">3V3</text>
<text x="70.7" y="183.1" transform="rotate(-90 70.7 183.1)">GND</text>
<text x="74.5" y="183.1" transform="rotate(-90 74.5 183.1)">PROGRAM</text>
<text x="78.3" y="183.1" transform="rotate(-90 78.3 183.1)">ON_OFF</text>
</g>
<g font-size="1.8" fill="#a90000">
<text x="34.2" y="32.8">1</text>
<text x="34.2" y="35.3">2</text>
<text x="85.7" y="34">3</text>
<text x="98.4" y="34">2</text>
<text x="220.9" y="31.5">1</text>
<text x="220.9" y="34">2</text>
<text x="92.5" y="41.3" transform="rotate(-90 92.5 41.3)">1</text>
<text x="150.4" y="36.6">3</text>
<text x="163.1" y="36.6">2</text>
<text x="220.9" y="36.6">3</text>
<text x="220.9" y="39.1">4</text>
<text x="220.9" y="41.7">5</text>
<text x="157.2" y="43.9" transform="rotate(-90 157.2 43.9)">1</text>
<text x="220.9" y="56.9">1</text>
<text x="220.9" y="59.4">2</text>
<text x="220.9" y="62">3</text>
<text x="220.9" y="64.5">4</text>
<text x="168.8" y="67.1">1</text>
<text x="168.8" y="69.6">2</text>
<text x="220.9" y="67.1">5</text>
<text x="168.8" y="72.1">3</text>
<text x="168.8" y="78.5">1</text>
<text x="168.8" y="81">2</text>
<text x="168.8" y="83.6">3</text>
<text x="220.9" y="82.3">1</text>
<text x="168.8" y="89.9">1</text>
<text x="220.9" y="84.8">2</text>
<text x="220.9" y="87.4">3</text>
<text x="220.9" y="89.9">4</text>
<text x="168.8" y="92.5">2</text>
<text x="168.8" y="95">3</text>
<text x="220.9" y="92.5">5</text>
<text x="43.7" y="101.3">1</text>
<text x="93.9" y="101.3">48</text>
<text x="93.9" y="97.5">49</text>
<text x="168.8" y="101.3">1</text>
<text x="43.7" y="103.9">2</text>
<text x="43.7" y="106.4">3</text>
<text x="93.9" y="106.4">46</text>
<text x="93.9" y="103.9">47</text>
<text x="168.8" y="103.9">2</text>
<text x="168.8" y="106.4">3</text>
<text x="220.9" y="107.7">1</text>
<text x="43.7" y="111.5">5</text>
<text x="43.7" y="109">4</text>
<text x="93.9" y="111.5">44</text>
<text x="93.9" y="109">45</text>
<text x="220.9" y="110.2">2</text>
<text x="220.9" y="112.8">3</text>
<text x="43.7" y="114">6</text>
<text x="43.7" y="116.6">7</text>
<text x="43.7" y="119.1">8</text>
<text x="93.9" y="119.1">41</text>
<text x="93.9" y="116.6">42</text>
<text x="93.9" y="114">43</text>
<text x="220.9" y="115.3">4</text>
<text x="220.9" y="117.9">5</text>
<text x="43.1" y="124.2">10</text>
<text x="43.7" y="121.7">9</text>
<text x="93.9" y="124.2">39</text>
<text x="93.9" y="121.7">40</text>
<text x="43.1" y="126.7">11</text>
<text x="43.1" y="129.3">12</text>
<text x="43.1" y="131.8">13</text>
<text x="93.9" y="131.8">36</text>
<text x="93.9" y="129.3">37</text>
<text x="93.9" y="126.7">38</text>
<text x="162.5" y="128">1</text>
<text x="162.5" y="130.6">2</text>
<text x="187.9" y="129.3">1</text>
<text x="187.9" y="131.8">2</text>
<text x="43.1" y="134.4">14</text>
<text x="43.1" y="136.9">15</text>
<text x="93.9" y="134.4">35</text>
<text x="93.9" y="136.9">34</text>
<text x="162.5" y="133.1">3</text>
<text x="162.5" y="135.6">4</text>
<text x="187.9" y="134.4">3</text>
<text x="187.9" y="136.9">4</text>
<text x="43.1" y="139.4">16</text>
<text x="43.1" y="142">17</text>
<text x="93.9" y="142">32</text>
<text x="93.9" y="139.4">33</text>
<text x="162.5" y="138.2">5</text>
<text x="162.5" y="140.7">6</text>
<text x="162.5" y="143.3">7</text>
<text x="187.9" y="139.4">5</text>
<text x="187.9" y="142">6</text>
<text x="43.1" y="144.5">18</text>
<text x="43.1" y="147.1">19</text>
<text x="43.1" y="149.6">20</text>
<text x="93.9" y="149.6">29</text>
<text x="93.9" y="147.1">30</text>
<text x="93.9" y="144.5">31</text>
<text x="162.5" y="145.8">8</text>
<text x="162.5" y="148.3">9</text>
<text x="187.9" y="144.5">7</text>
<text x="187.9" y="147.1">8</text>
<text x="187.9" y="149.6">9</text>
<text x="43.1" y="152.1">21</text>
<text x="43.1" y="154.7">22</text>
<text x="93.9" y="154.7">27</text>
<text x="93.9" y="152.1">28</text>
<text x="161.9" y="150.9">10</text>
<text x="161.9" y="153.4">11</text>
<text x="161.9" y="156">12</text>
<text x="187.3" y="152.1">10</text>
<text x="187.3" y="154.7">11</text>
<text x="43.1" y="157.2">23</text>
<text x="43.1" y="159.8">24</text>
<text x="93.9" y="159.8">25</text>
<text x="93.9" y="157.2">26</text>
<text x="161.9" y="158.5">13</text>
<text x="161.9" y="161">14</text>
<text x="187.3" y="157.2">12</text>
<text x="187.3" y="159.8">13</text>
<text x="43.1" y="164.8">66</text>
<text x="43.1" y="167.4">67</text>
<text x="93.9" y="166.1">65</text>
<text x="43.1" y="171.2">55</text>
<text x="43.1" y="173.7">56</text>
<text x="93.9" y="173.7">62</text>
<text x="93.9" y="171.2">63</text>
<text x="93.9" y="168.7">64</text>
<text x="43.1" y="176.3">57</text>
<text x="43.1" y="178.8">58</text>
<text x="93.9" y="178.8">60</text>
<text x="93.9" y="176.3">61</text>
<text x="43.1" y="181.4">59</text>
<text x="62" y="188" transform="rotate(-90 62 188)">50</text>
<text x="65.8" y="188" transform="rotate(-90 65.8 188)">51</text>
<text x="69.6" y="188" transform="rotate(-90 69.6 188)">52</text>
<text x="73.4" y="188" transform="rotate(-90 73.4 188)">53</text>
<text x="77.2" y="188" transform="rotate(-90 77.2 188)">54</text>
</g>
<g font-size="1.8" fill="#0f0f0f">
<text x="205.9" y="31.4">Analog_0</text>
<text x="208.3" y="33.9">MUX_0</text>
<text x="236.4" y="31.4">Analog_0</text>
<text x="238.7" y="33.9">MUX_0</text>
<text x="208.3" y="41.6">MUX_3</text>
<text x="208.3" y="36.5">MUX_1</text>
<text x="208.3" y="39">MUX_2</text>
<text x="238.7" y="36.5">MUX_1</text>
<text x="238.7" y="41.6">MUX_3</text>
<text x="238.7" y="39">MUX_2</text>
<text x="205.9" y="56.8">Analog_1</text>
<text x="208.3" y="59.3">MUX_0</text>
<text x="208.3" y="64.4">MUX_2</text>
<text x="208.3" y="61.9">MUX_1</text>
<text x="154" y="69.5">Stepper_0_DIR</text>
<text x="156.8" y="67">Stepper_EN</text>
<text x="208.3" y="67">MUX_3</text>
<text x="152.5" y="72">Stepper_0_STEP</text>
<text x="152.5" y="80.9">Stepper_1_STEP</text>
<text x="154" y="83.5">Stepper_1_DIR</text>
<text x="156.8" y="78.4">Stepper_EN</text>
<text x="205.9" y="82.2">Analog_2</text>
<text x="156.8" y="89.8">Stepper_EN</text>
<text x="208.3" y="87.3">MUX_1</text>
<text x="208.3" y="89.8">MUX_2</text>
<text x="208.3" y="84.7">MUX_0</text>
<text x="152.5" y="92.4">Stepper_2_STEP</text>
<text x="154" y="94.9">Stepper_2_DIR</text>
<text x="208.3" y="92.4">MUX_3</text>
<text x="156.8" y="101.3">Stepper_EN</text>
<text x="32.7" y="106.3">Pin_2</text>
<text x="32.7" y="103.8">Pin_1</text>
<text x="152.5" y="103.8">Stepper_3_STEP</text>
<text x="154" y="106.3">Stepper_3_DIR</text>
<text x="205.9" y="107.6">Analog_3</text>
<text x="31.1" y="114">Stepper_EN</text>
<text x="32.7" y="111.4">Pin_4</text>
<text x="32.7" y="108.9">Pin_3</text>
<text x="109.2" y="111.4">Analog_1</text>
<text x="109.2" y="108.9">Analog_0</text>
<text x="109.2" y="114">Analog_2</text>
<text x="208.3" y="112.7">MUX_1</text>
<text x="208.3" y="110.1">MUX_0</text>
<text x="26.8" y="119">Stepper_0_STEP</text>
<text x="28.2" y="116.5">Stepper_0_DIR</text>
<text x="109.2" y="116.5">Analog_3</text>
<text x="109.2" y="119">MUX_0</text>
<text x="208.3" y="117.8">MUX_3</text>
<text x="208.3" y="115.2">MUX_2</text>
<text x="26.8" y="124.1">Stepper_1_STEP</text>
<text x="28.2" y="121.6">Stepper_1_DIR</text>
<text x="109.2" y="121.6">MUX_1</text>
<text x="109.2" y="124.1">MUX_2</text>
<text x="26.8" y="126.7">Stepper_2_STEP</text>
<text x="26.8" y="131.7">Stepper_3_STEP</text>
<text x="28.2" y="129.2">Stepper_2_DIR</text>
<text x="99.1" y="131.7">PinA_2</text>
<text x="99.1" y="129.2">PinA_1</text>
<text x="109.2" y="126.7">MUX_3</text>
<text x="155.9" y="130.5">Pin_2</text>
<text x="155.9" y="127.9">Pin_1</text>
<text x="180.2" y="131.7">PinA_2</text>
<text x="180.2" y="129.2">PinA_1</text>
<text x="28.2" y="134.3">Stepper_3_DIR</text>
<text x="32.7" y="136.8">Pin_5</text>
<text x="99.1" y="134.3">PinA_3</text>
<text x="99.1" y="136.8">PinA_4</text>
<text x="155.9" y="135.5">Pin_4</text>
<text x="155.9" y="133">Pin_3</text>
<text x="180.2" y="136.8">PinA_4</text>
<text x="180.2" y="134.3">PinA_3</text>
<text x="32.7" y="141.9">Pin_7</text>
<text x="32.7" y="139.4">Pin_6</text>
<text x="99.1" y="139.4">PinA_5</text>
<text x="99.1" y="141.9">PinA_6</text>
<text x="155.9" y="143.2">Pin_7</text>
<text x="155.9" y="138.1">Pin_5</text>
<text x="155.9" y="140.6">Pin_6</text>
<text x="180.2" y="139.4">PinA_5</text>
<text x="180.2" y="141.9">PinA_6</text>
<text x="31.5" y="149.5">Pin_10</text>
<text x="32.7" y="147">Pin_9</text>
<text x="32.7" y="144.4">Pin_8</text>
<text x="99.1" y="149.5">PinA_9</text>
<text x="99.1" y="144.4">PinA_7</text>
<text x="99.1" y="147">PinA_8</text>
<text x="155.9" y="145.7">Pin_8</text>
<text x="155.9" y="148.2">Pin_9</text>
<text x="180.2" y="147">PinA_8</text>
<text x="180.2" y="144.4">PinA_7</text>
<text x="180.2" y="149.5">PinA_9</text>
<text x="31.5" y="152.1">Pin_11</text>
<text x="31.5" y="154.6">Pin_12</text>
<text x="99.1" y="152.1">PinA_10</text>
<text x="99.1" y="154.6">PinA_11</text>
<text x="154.7" y="153.3">Pin_11</text>
<text x="154.7" y="155.9">Pin_12</text>
<text x="154.7" y="150.8">Pin_10</text>
<text x="179" y="152.1">PinA_10</text>
<text x="179" y="154.6">PinA_11</text>
<text x="31.5" y="159.7">Pin_14</text>
<text x="31.5" y="157.1">Pin_13</text>
<text x="99.1" y="159.7">PinA_13</text>
<text x="99.1" y="157.1">PinA_12</text>
<text x="154.7" y="160.9">Pin_14</text>
<text x="154.7" y="158.4">Pin_13</text>
<text x="179" y="159.7">PinA_13</text>
<text x="179" y="157.1">PinA_12</text>
</g>
<g font-size="1.8" fill="#725600">
<text x="250.2" y="45.5">File:</text>
<text x="255.4" y="45.5">analog_channels.kicad_sch</text>
</g>
<g font-size="1.8" fill="#0000c2">
<text x="255" y="62.6">Analog</text>
<text x="262.5" y="62.6">1</text>
<text x="55.6" y="81.6">Note:</text>
<text x="55.6" y="83.7">Vin-VUSB</text>
<text x="61.7" y="81.6">Be</text>
<text x="65.2" y="81.6">sure</text>
<text x="66.1" y="83.7">Jumper</text>
<text x="70.4" y="81.6">to</text>
<text x="73.5" y="81.6">cut</text>
<text x="74.1" y="83.7">on</text>
<text x="77.6" y="83.7">the</text>
<text x="77.6" y="81.6">the</text>
<text x="81.7" y="83.7">Teensy</text>
<text x="55.6" y="87.8">Power</text>
<text x="62.4" y="87.8">comes</text>
<text x="69.6" y="87.8">in</text>
<text x="72.6" y="87.8">from</text>
<text x="78.1" y="87.8">USB</text>
<text x="83.1" y="87.8">only</text>
<text x="254.7" y="87.7">Analog</text>
<text x="262.2" y="87.7">2</text>
<text x="254.5" y="113.4">Analog</text>
<text x="262" y="113.4">3</text>
<text x="208.1" y="194.1">Jan</text>
<text x="212.8" y="194.1">23,</text>
<text x="217.3" y="194.1">2024</text>
<text x="268.2" y="194.3">0.1</text>
</g>
<g font-size="1.8" fill="#000084">
<text x="152.4" y="124.1">Pin_[1..14]</text>
<text x="176.5" y="124.1">PinA_[1..13]</text>
<text x="24.1" y="164.8">Pin_[1..14]</text>
<text x="114.3" y="162.2">PinA_[1..13]</text>
</g>
<g font-size="1.4" fill="#840000">
<text x="75.8" y="102.3">(3.6v</text>
<text x="76" y="107.4">(250mA</text>
<text x="80.7" y="102.3">to</text>
<text x="82.8" y="107.4">max)</text>
<text x="83.2" y="102.3">5.5v)</text>
</g>
</svg>
